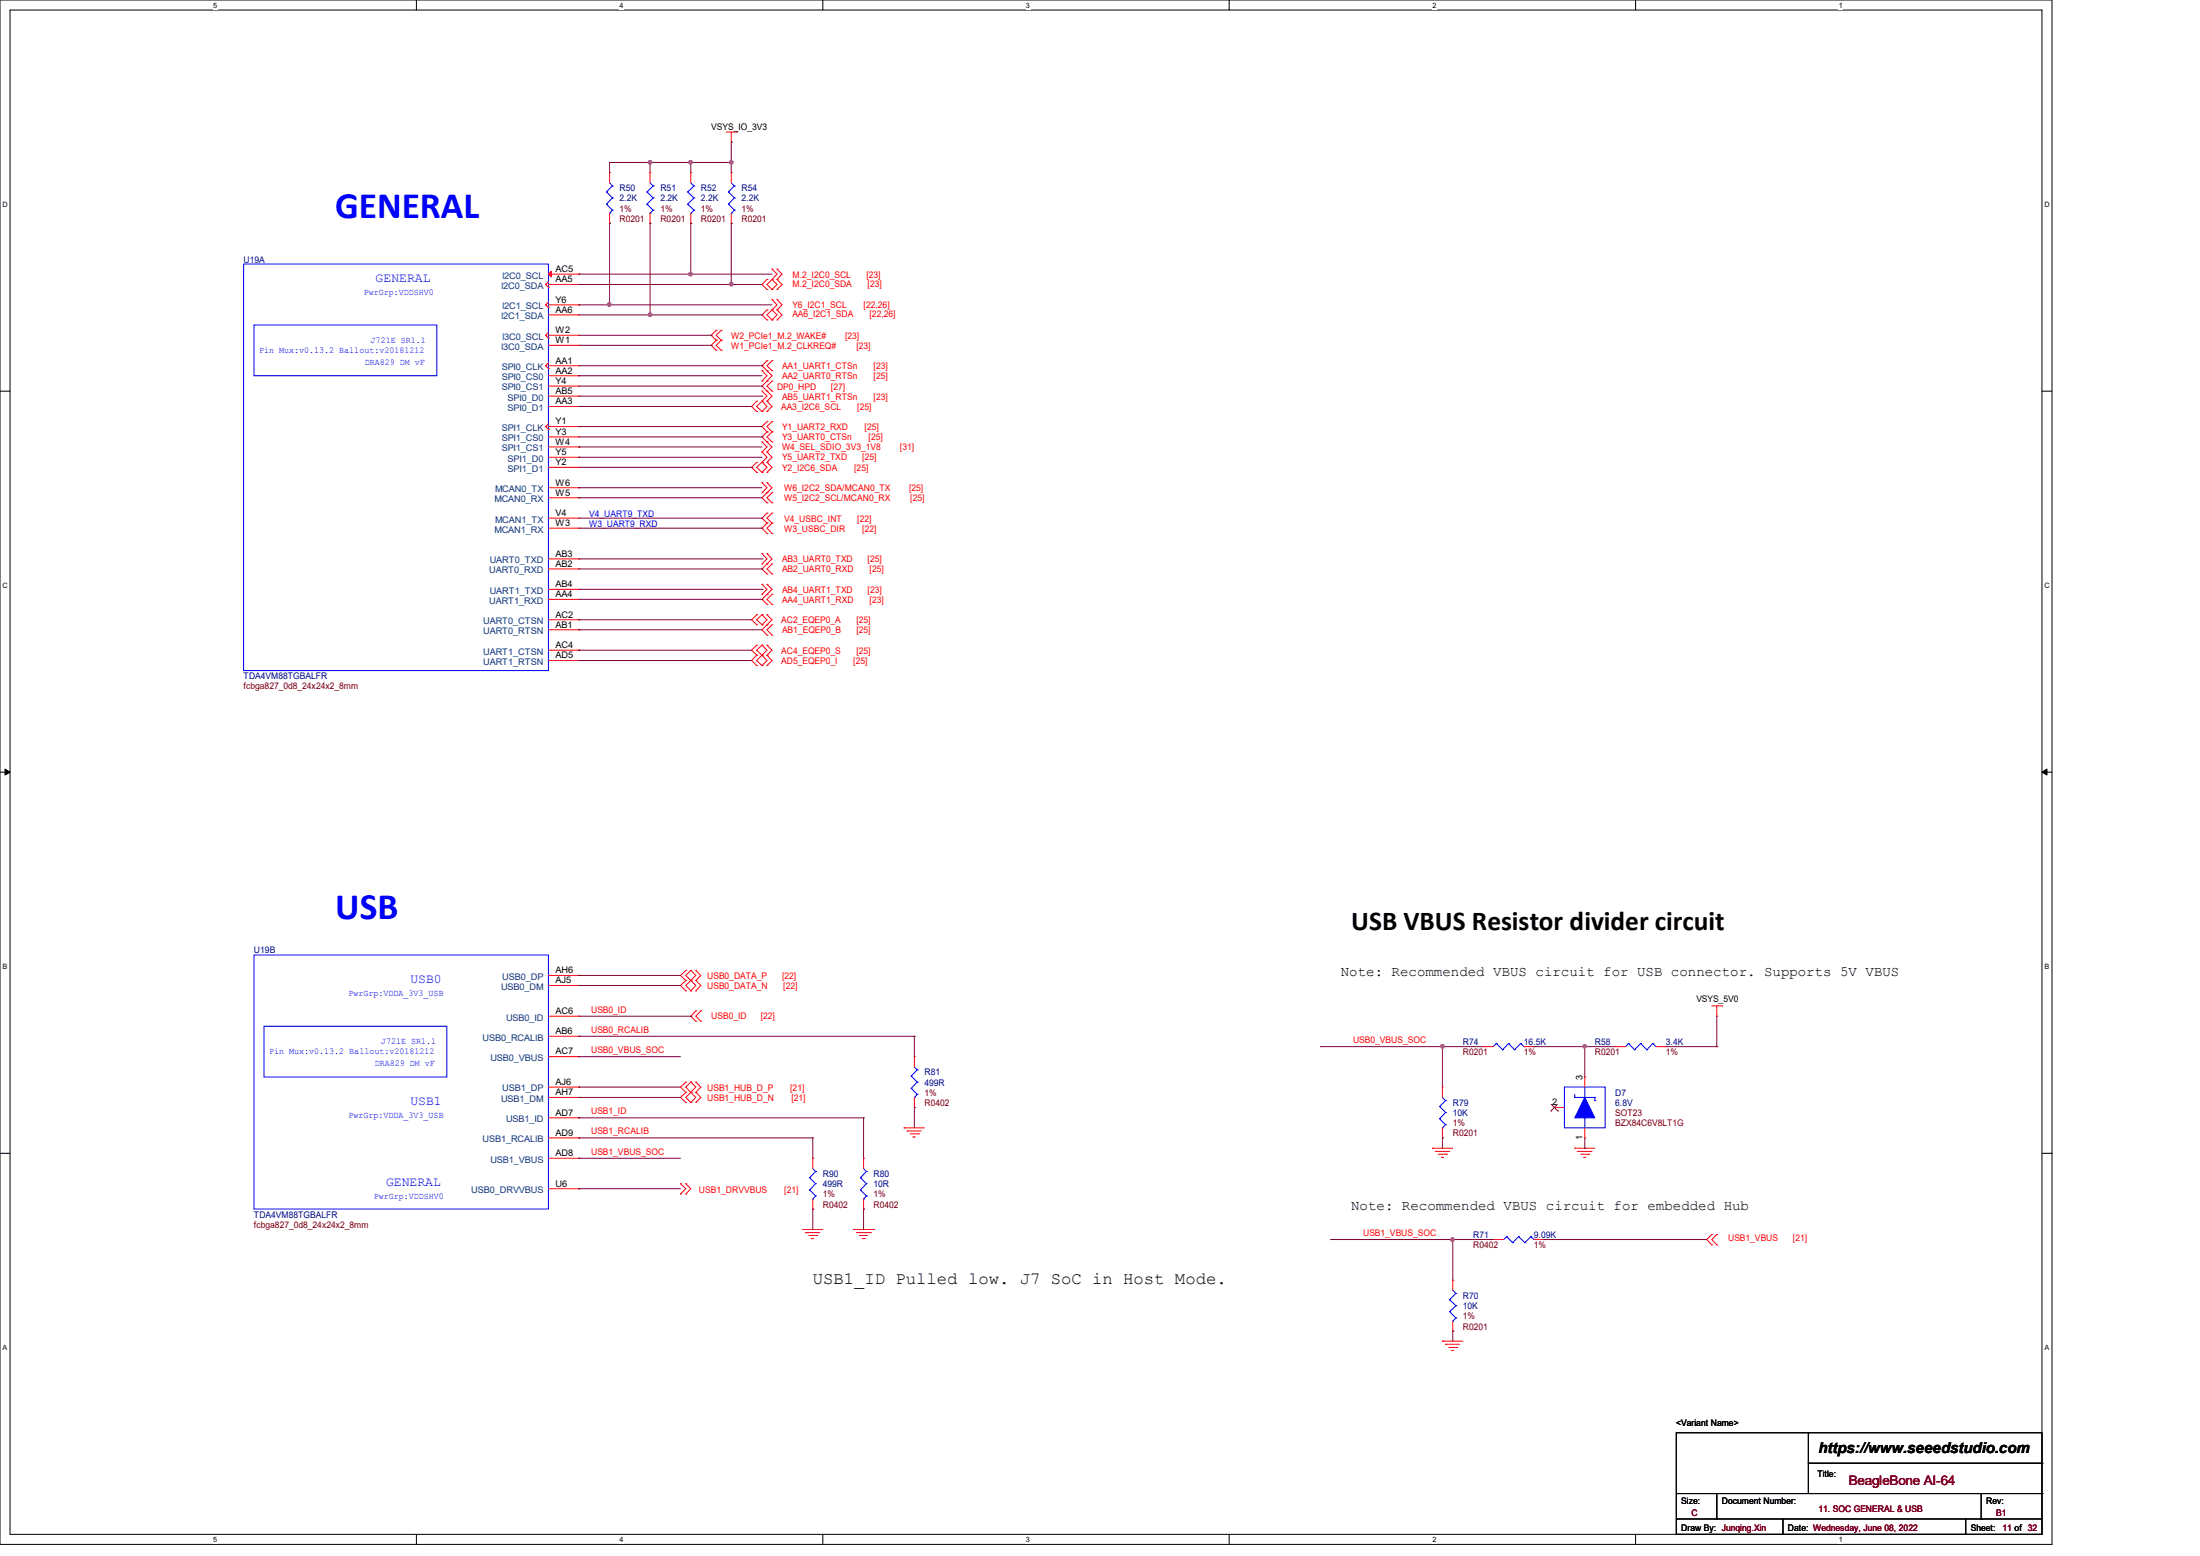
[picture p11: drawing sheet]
<svg xmlns="http://www.w3.org/2000/svg" width="297mm" height="210mm" viewBox="0 0 297 210" stroke-linecap="round" stroke-linejoin="round" font-family="sans-serif">
<path d="M0 0h277v208.4h-277zM1.4 1.4h274.3v205.7h-274.3z" fill="none" stroke="#000" stroke-width=".14"/>
<g fill="#fff">
<path d="M28.8 .1h.5v1.1h-.5z"/>
<path d="M28.8 207.2h.5v1.1h-.5z"/>
</g>
<path d="M56.2 0v1.4M56.2 207.1v1.3" fill="none" stroke="#000" stroke-width=".14"/>
<g fill="#fff">
<path d="M83.7 .1h.5v1.1h-.5z"/>
<path d="M83.7 207.2h.5v1.1h-.5z"/>
</g>
<path d="M111.1 0v1.4M111.1 207.1v1.3" fill="none" stroke="#000" stroke-width=".14"/>
<g fill="#fff">
<path d="M138.5 .1h.6v1.1h-.6z"/>
<path d="M138.5 207.2h.6v1.1h-.6z"/>
</g>
<path d="M165.9 0v1.4M165.9 207.1v1.3" fill="none" stroke="#000" stroke-width=".14"/>
<g fill="#fff">
<path d="M193.4 .1h.5v1.1h-.5z"/>
<path d="M193.4 207.2h.5v1.1h-.5z"/>
</g>
<path d="M220.8 0v1.4M220.8 207.1v1.3" fill="none" stroke="#000" stroke-width=".14"/>
<g fill="#fff">
<path d="M248.2 .1h.6v1.1h-.6z"/>
<path d="M248.2 207.2h.6v1.1h-.6z"/>
<path d="M.3 27.1h.8v1.1h-.8z"/>
<path d="M276 27.1h.7v1.1h-.7z"/>
<path d="M.3 78.5h.8v1.1h-.8z"/>
<path d="M276 78.5h.7v1.1h-.7z"/>
</g>
<path d="M0 52.8h1.4M275.7 52.8h1.3" fill="none" stroke="#000" stroke-width=".14"/>
<g fill="#fff">
<path d="M.3 129.9h.7v1.1h-.7z"/>
<path d="M276 129.9h.6v1.1h-.6z"/>
</g>
<path d="M0 104.2h1.4M275.7 104.2h1.3" fill="none" stroke="#000" stroke-width=".14"/>
<path d="M.7 103.8l.7 .4-.7 .4zM275.7 104.2l.7-.4v.8z" fill="#000" stroke="#000" stroke-width=".14"/>
<g fill="#fff">
<path d="M.3 181.4h.7v1.1h-.7z"/>
<path d="M276 181.4h.6v1.1h-.6z"/>
</g>
<g fill="none" stroke="#000" stroke-width=".14">
<path d="M0 155.7h1.4M275.7 155.7h1.3M226.3 193.4h49.4v13.7h-49.4zM244.1 193.4h.1M244.1 193.4v8.2M244.1 197.5h31.6M275.7 197.5h.1M226.3 205h.1M226.3 205h49.4M226.3 201.6h49.4M231.8 205h.1M231.8 201.6v3.4"/>
<path d="M240.7 207.1h.1M240.7 205v2.1M265.4 207.1h.1M265.4 205v2.1M267.5 205h.1M267.5 201.6v3.4M275.7 201.6h.1"/>
</g>
<g fill="none" stroke="#f00" stroke-width=".14">
<path d="M98 17.8h1.4M98.7 19.2h.1M98.7 17.8v1.4M99.4 17.8h.1M73.7 38.4h.1M73.7 38.4l.3 .4M74 38.8h.1M74 37h4.1M74 38l-.3 .4M74 38.4h4.1M78.1 37h.1M78.1 38.4h.1"/>
<path d="M82.3 23.3h.1M82.3 30.1h.1M82.3 23.3v1.4M82.3 28.8v1.3M87.8 23.3h.1M87.8 30.1h.1M87.8 23.3v1.4M87.8 28.8v1.3M93.3 23.3h.1M93.3 30.1h.1M93.3 23.3v1.4M93.3 28.8v1.3"/>
<path d="M98.7 23.3h.1M98.7 30.1h.1M98.7 23.3v1.4M98.7 28.8v1.3M103.5 37.7h.1M103.5 39.1h.1M103.5 37.7l-.6 .7 .6 .7M104.2 39.1h.1M104.2 37.7h.1M104.2 36.3h.1M104.2 37.7l-.7 .7 .7 .7M104.2 37.7l.7 .7-.7 .7"/>
<path d="M104.2 36.3l.7 .7-.7 .7M104.9 37.7h.1M104.9 39.1h.1M104.9 36.3h.1M104.9 37.7l.7 .7-.7 .7M104.9 36.3l.7 .7-.7 .7M73.7 41.1h.1M73.7 45.3h.1M73.7 49.4h.1M73.7 57.6h.1M73.7 41.1l.3 .4M73.7 45.3l.3 .3"/>
<path d="M73.7 49.4l.3 .3M73.7 57.6l.3 .4M74 41.5h.1M74 45.6h.1M74 49.7h.1M74 58h.1M74 40.8l-.3 .3M74 41.1h4.1M74 42.5h4.1M74 44.9l-.3 .4M74 45.3h4.1M74 46.6h4.1"/>
<path d="M74 49l-.3 .4M74 49.4h4.1M74 50.7h4.1M74 52.1h4.1M74 53.5h4.1M74 54.9h4.1M74 57.2l-.3 .4M74 57.6h4.1M74 59h4.1M78.1 41.1h.1M78.1 42.5h.1M78.1 45.3h.1"/>
<path d="M78.1 46.6h.1M78.1 49.4h.1M78.1 50.7h.1M78.1 52.1h.1M78.1 53.5h.1M78.1 54.9h.1M78.1 57.6h.1M78.1 59h.1M96.7 45.9h.1M96.7 47.3h.1M96.7 44.6h.1M96.7 44.6l-.7 .7 .7 .6"/>
<path d="M96.7 45.9l-.7 .7 .7 .7M97.4 47.3h.1M97.4 45.9h.1M97.4 44.6h.1M97.4 44.6l-.7 .7 .7 .6M97.4 45.9l-.7 .7 .7 .7M102.2 54.1h.1M102.2 55.5h.1M102.2 54.1l-.7 .8 .7 .6M102.9 55.5h.1M102.9 54.1h.1M102.9 50h.1"/>
<path d="M102.9 51.4h.1M102.9 52.8h.1M102.9 59.6h.1M102.9 52.8l.6 .7-1.3 1.4 .7 .6M102.9 54.1l.6 .8-.6 .6M102.9 50l.6 .7-.6 .7M102.9 59.6l.6 .7-.6 .7M103.5 51.4h.1M103.5 52.8h.1M103.5 54.1h.1M103.5 55.5h.1M103.5 50h.1"/>
<path d="M103.5 56.9h.1M103.5 58.3h.1M103.5 41.8h.1M103.5 43.2h.1M103.5 59.6h.1M103.5 48.7h.1M103.5 51.4l-.6 .7 1.3 1.4-.7 .6M103.5 54.1l.7 .8-.7 .6M103.5 48.7l-.6 .7 1.3 1.3-.7 .7M103.5 56.9l-.6 .7 .6 .7M103.5 41.8l-.6 .7 .6 .7M103.5 58.3l-.6 .7 1.3 1.3-.7 .7"/>
<path d="M104.2 52.8h.1M104.2 51.4h.1M104.2 58.3h.1M104.2 56.9h.1M104.2 41.8h.1M104.2 40.4h.1M104.2 43.2h.1M104.2 59.6h.1M104.2 50h.1M104.2 48.7h.1M104.2 51.4l-.7 .7 .7 .7M104.2 56.9l-.7 .7 .7 .7"/>
<path d="M104.2 40.4l.7 .7-1.4 1.4 .7 .7M104.2 41.8l.7 .7-.7 .7M104.2 58.3l-.7 .7 .7 .6M104.2 48.7l-.7 .7 .7 .6M104.9 41.8h.1M104.9 40.4h.1M104.9 43.2h.1M104.9 40.4l.7 .7-.7 .7M104.9 41.8l.7 .7-.7 .7M74 60.3h4.1M74 61.7h4.1M74 63.1h4.1"/>
<path d="M74 65.8h4.1M74 67.2h4.1M74 69.9h4.1M74 71.3h4.1M74 75.4h4.1M74 76.8h4.1M74 79.5h4.1M78.1 60.3h.1M78.1 61.7h.1M78.1 63.1h.1M78.1 65.8h.1M78.1 67.2h.1"/>
<path d="M78.1 69.9h.1M78.1 71.3h.1M78.1 75.4h.1M78.1 76.8h.1M78.1 79.5h.1M102.2 62.4h.1M102.2 63.8h.1M102.2 62.4l-.7 .7 .7 .7M102.9 66.5h.1M102.9 65.2h.1M102.9 61h.1M102.9 62.4h.1"/>
<path d="M102.9 74.7h.1M102.9 76.1h.1M102.9 78.9h.1M102.9 63.8h.1M102.9 65.2l.6 .6-.6 .7M102.9 61l.6 .7-.6 .7M102.9 74.7l.6 .7-.6 .7M102.9 78.9l.6 .6-.6 .7M102.9 62.4l-.7 .7 .7 .7M102.9 62.4l.6 .7-.6 .7M103.5 66.5h.1M103.5 65.2h.1"/>
<path d="M103.5 67.9h.1M103.5 61h.1M103.5 62.4h.1M103.5 74.7h.1M103.5 76.1h.1M103.5 78.9h.1M103.5 63.8h.1M103.5 77.5h.1M103.5 70.6h.1M103.5 72h.1M103.5 69.3h.1M103.5 65.2l.7 .6-1.3 1.4 .6 .7"/>
<path d="M103.5 61l.7 .7-.7 .7M103.5 74.7l.7 .7-1.3 1.4 .6 .7M103.5 78.9l.7 .6-1.3 1.4 .6 .7M103.5 62.4l.7 .7-.7 .7M103.5 70.6l-.6 .7 .6 .7M103.5 69.3l-.6 .6 .6 .7M104.2 67.9h.1M104.2 66.5h.1M104.2 77.5h.1M104.2 76.1h.1M104.2 72h.1M104.2 70.6h.1"/>
<path d="M104.2 69.3h.1M104.2 66.5l-.7 .7 .7 .7M104.2 76.1l-.7 .7 .7 .7M104.2 70.6l-.7 .7 .7 .7M104.2 69.3l-.7 .6 .7 .7M74 80.9h4.1M74 83.7h4.1M74 85h4.1M74 87.8h4.1M74 89.2h4.1M78.1 80.9h.1M78.1 83.7h.1"/>
<path d="M78.1 85h.1M78.1 87.8h.1M78.1 89.2h.1M102.2 87.1h.1M102.2 88.4h.1M102.2 89.8h.1M102.2 83h.1M102.2 84.3h.1M102.2 87.1l-.7 .7 .7 .6M102.2 88.4l-.7 .8 .7 .6M102.2 83l-.7 .7 .7 .6M102.9 88.4h.1"/>
<path d="M102.9 87.1h.1M102.9 89.8h.1M102.9 84.3h.1M102.9 83h.1M102.9 80.2h.1M102.9 87.1l-.7 .7 .7 .6M102.9 87.1l.6 .7-1.3 1.4 .7 .6M102.9 88.4l.6 .8-.6 .6M102.9 83l-.7 .7 .7 .6M102.9 83l.6 .7-.6 .6M103.5 87.1h.1M103.5 88.4h.1"/>
<path d="M103.5 84.3h.1M103.5 85.7h.1M103.5 89.8h.1M103.5 83h.1M103.5 80.2h.1M103.5 81.6h.1M103.5 87.1l.7 .7-.7 .6M103.5 83l.7 .7-1.3 1.3 .6 .7M103.5 88.4l.7 .8-.7 .6M104.2 85.7h.1M104.2 84.3h.1M104.2 81.6h.1"/>
<path d="M104.2 80.2h.1M104.2 84.3l-.7 .7 .7 .7M104.2 80.2l-.7 .7 .7 .7M74 131.7h4.1M74 133h4.1M74 137.2h4.1M74 139.9h4.1M78.1 131.7h.1M78.1 133h.1M78.1 137.2h.1M78.1 139.9h.1M92.6 132.3h.1"/>
<path d="M92.6 133.7h.1M92.6 131h.1M92.6 132.3l-.7 .7 .7 .7M92.6 131l-.7 .7 .7 .6M93.3 133.7h.1M93.3 132.3h.1M93.3 131h.1M93.3 131l.6 .7-1.3 1.3 .7 .7M93.3 131l-.7 .7 1.3 1.3-.6 .7M93.9 132.3h.1M93.9 133.7h.1M93.9 131h.1"/>
<path d="M93.9 136.4h.1M93.9 137.8h.1M93.9 132.3l.7 .7-.7 .7M93.9 131l.7 .7-.7 .6M93.9 136.4l-.6 .8 .6 .6M94.6 137.8h.1M94.6 136.4h.1M94.6 136.4l-.7 .8 .7 .6M231.1 135.8h1.4M231.8 137.2h.1M231.8 135.8v1.4M232.5 135.8h.1"/>
<path d="M74 142.6h4.1M74 146.7h4.1M74 148.1h4.1M74 150.9h4.1M74 153.6h4.1M74 156.3h4.1M78.1 142.6h.1M78.1 146.7h.1M78.1 148.1h.1M78.1 150.9h.1M78.1 153.6h.1M78.1 156.3h.1"/>
<path d="M91.9 159.8h.1M91.9 159.8l.7 .6-.7 .8M92.6 146.1h.1M92.6 147.4h.1M92.6 148.8h.1M92.6 159.8h.1M92.6 146.1l-.7 .6 .7 .7M92.6 147.4l-.7 .7 .7 .7M92.6 159.8l.7 .6-.7 .8M93.3 147.4h.1M93.3 146.1h.1M93.3 148.8h.1"/>
<path d="M93.3 146.1l-.7 .6 .7 .7M93.3 146.1l.6 .6-.6 .7M93.3 147.4l-.7 .7 .7 .7M93.3 147.4l.6 .7-.6 .7M93.9 146.1h.1M93.9 147.4h.1M93.9 148.8h.1M93.9 146.1l.7 .6-.7 .7M93.9 147.4l.7 .7-.7 .7M109.7 156.3h.1M109.7 156.3v1.4M116.6 156.3h.1"/>
<path d="M116.6 156.3v1.4M122 152.2h.1M122 152.2h2.8M122.5 152.7h.1M122.5 152.7h1.9M122.9 153h1.1M123.3 153.5h.1M123.3 153.5h.3M123.4 142.6h.1M123.4 149.5h.1M123.4 142.6v1.4M123.4 148.1v1.4"/>
<path d="M124 153h.1M193.4 155h.1M193.4 155h2.7M193.8 155.4h.1M193.8 155.4h1.9M194.2 155.8h1.1M194.6 156.2h.1M194.6 156.2h.3M194.7 146.7h.1M194.7 153.6h.1M194.7 146.7v1.4M194.7 152.2v1.4"/>
<path d="M195.3 155.8h.1M200.2 141.3h.1M200.2 141.3h1.4M205.7 141.3h1.4M207.1 141.3h.1M209.8 149.5h.1M209.8 149.5h1.4M212.6 155h.1M212.6 155h2.7M213 155.4h.1M213 155.4h1.9M213.4 155.8h1.1"/>
<path d="M213.8 156.2h.1M213.8 156.2h.3M214 145.4h.1M214 153.6h.1M214 145.4v1.3M214 152.2v1.4M214.5 155.8h.1M218.1 141.3h.1M218.1 141.3h1.4M223.6 141.3h1.3M224.9 141.3h.1M74 160.4h4.1"/>
<path d="M78.1 160.4h.1M91.9 161.2h.1M92.6 161.2h.1M108.3 165.9h.1M108.3 165.9h2.8M108.8 166.4h.1M108.8 166.4h1.9M109.2 166.8h1.1M109.6 167.2h.1M109.6 167.2h.3M109.7 163.2h.1M109.7 161.8v1.4"/>
<path d="M110.3 166.8h.1M115.2 165.9h2.7M115.6 166.4h1.9M116 166.8h.1M116 166.8h1.1M116.4 167.2h.3M116.6 163.2h.1M116.6 161.8v1.4M116.7 167.2h.1M117.5 166.4h.1M117.9 165.9h.1M196.1 172.8h.1"/>
<path d="M196.1 179.7h.1M196.1 172.8v1.4M196.1 178.3v1.4M201.6 167.3h.1M201.6 167.3h1.4M207.1 167.3h1.3M208.4 167.3h.1M231.1 168h.1M231.1 166.6h.1M231.1 166.6l-.7 .7 .7 .7M231.8 166.6h.1M231.8 168h.1"/>
<path d="M231.8 166.6l-.7 .7 .7 .7M194.7 181h.1M194.7 181h2.8M195.2 181.4h.1M195.2 181.4h1.9M195.6 181.9h1.1M196 182.3h.1M196 182.3h.3M196.7 181.9h.1"/>
</g>
<g fill="none" stroke="#00f" stroke-width=".14">
<path d="M32.9 35.6h41.1v54.9h-41.1zM81.9 25.9h.1M81.9 27.6h.1M81.9 25.9l.8 .8M81.9 27.6l.8 .8M82.3 28.8h.1M82.3 24.7l.4 .4M82.7 25.1h.1M82.7 26.7h.1M82.7 28.4h.1M82.7 25.1l-.8 .8M82.7 26.7l-.8 .9"/>
<path d="M82.7 28.4l-.4 .4M87.3 25.9h.1M87.3 27.6h.1M87.3 25.9l.9 .8M87.3 27.6l.9 .8M87.8 28.8h.1M87.8 24.7l.4 .4M88.2 25.1h.1M88.2 26.7h.1M88.2 28.4h.1M88.2 25.1l-.9 .8M88.2 26.7l-.9 .9"/>
<path d="M88.2 28.4l-.4 .4M92.8 25.9h.1M92.8 27.6h.1M92.8 25.9l.9 .8M92.8 27.6l.9 .8M93.3 28.8h.1M93.3 24.7l.4 .4M93.7 25.1h.1M93.7 26.7h.1M93.7 28.4h.1M93.7 25.1l-.9 .8M93.7 26.7l-.9 .9"/>
<path d="M93.7 28.4l-.4 .4M98.3 25.9h.1M98.3 27.6h.1M98.3 25.9l.8 .8M98.3 27.6l.8 .8M98.7 28.8h.1M98.7 24.7l.4 .4M99.1 25.1h.1M99.1 26.7h.1M99.1 28.4h.1M99.1 25.1l-.8 .8M99.1 26.7l-.8 .9"/>
<path d="M99.1 28.4l-.4 .4M34.3 43.9h24.7v6.8h-24.7zM34.3 128.9h39.7v34.3h-39.7zM35.6 138.5h24.7v6.9h-24.7zM109.3 159h.1M109.3 159l.8 .8M109.7 157.7l.4 .4M110.1 158.1h.1M110.1 159.8h.1M110.1 158.1l-.8 .9M110.1 159.8l-.8 .8M116.2 159h.1"/>
<path d="M116.2 159l.8 .8M116.6 157.7l.4 .4M117 158.1h.1M117 159.8h.1M117 158.1l-.8 .9M117 159.8l-.8 .8M123 145.2h.1M123 146.9h.1M123 145.2l.8 .9M123 146.9l.8 .8M123.4 148.1h.1M123.4 144l.4 .4"/>
<path d="M123.8 144.4h.1M123.8 146.1h.1M123.8 147.7h.1M123.8 144.4l-.8 .8M123.8 146.1l-.8 .8M123.8 147.7l-.4 .4M194.4 149.4h.1M194.4 151h.1M194.4 149.4l.8 .8M194.4 151l.8 .8M194.7 152.2h.1M194.7 148.1l.5 .4"/>
<path d="M195.2 148.5h.1M195.2 150.2h.1M195.2 151.8h.1M195.2 148.5l-.8 .9M195.2 150.2l-.8 .8M195.2 151.8l-.5 .4M202 140.8h.1M202 140.8l-.4 .5M202 140.8l.9 .9M202.9 141.7h.1M203.7 140.8h.1M203.7 140.8l-.8 .9"/>
<path d="M203.7 140.8l.8 .9M204.5 141.7h.1M205.3 140.8h.1M205.3 140.8l-.8 .9M205.3 140.8l.4 .5M205.7 141.3h.1M211.2 146.7h5.5v5.5h-5.5zM212.6 148.1h.1M212.6 148.1h2.7M212.6 147.7v.4M214 148.1h.1M214 150.9h.1"/>
<path d="M214 146.7v1.4M214 150.9v1.3M215.3 148.1h.1M215.3 148.5h.1M215.3 148.1v.4M219.8 140.8h.1M219.8 140.8l-.3 .5M219.8 140.8l.9 .9M220.7 141.7h.1M221.5 140.8h.1M221.5 140.8l-.8 .9M221.5 140.8l.8 .9"/>
<path d="M222.3 141.7h.1M223.1 140.8h.1M223.1 140.8l-.8 .9M223.1 140.8l.5 .5M223.6 141.3h.1M109.3 160.6h.1M109.3 160.6l.8 .8M109.7 161.8h.1M110.1 161.4h.1M110.1 161.4l-.4 .4M116.2 160.6h.1M116.2 160.6l.8 .8"/>
<path d="M116.6 161.8h.1M117 161.4h.1M117 161.4l-.4 .4M195.7 175.4h.1M195.7 177h.1M195.7 175.4l.9 .8M195.7 177l.9 .9M196.1 178.3h.1M196.1 174.2l.5 .4M196.6 174.6h.1M196.6 176.2h.1M196.6 177.9h.1"/>
<path d="M196.6 174.6l-.9 .8M196.6 176.2l-.9 .8M196.6 177.9l-.5 .4M203.4 166.9h.1M203.4 166.9l-.4 .4M203.4 166.9l.8 .8M204.2 167.7h.1M205 166.9h.1M205 166.9l-.8 .8M205 166.9l.9 .8M205.9 167.7h.1M206.7 166.9h.1"/>
<path d="M206.7 166.9l-.8 .8M206.7 166.9l.4 .4M207.1 167.3h.1"/>
</g>
<path d="M214 148.1l1.3 2.8h-2.7z" fill-rule="evenodd" fill="#00f" stroke="#00f" stroke-width=".14"/>
<path d="M209.4 149.9h.1M209.4 149.1l.9 .8M210.3 149.1l-.9 .8M210.3 149.9h.1" fill="none" stroke="#7f3f00" stroke-width=".14"/>
<path d="M74.4 36.6v.8l-.4-.4z" fill="#f00" stroke="#f00" stroke-width=".14"/>
<g fill="none" stroke="#7f003f" stroke-width=".14">
<path d="M98.7 19.2h.1M98.7 19.2v4.1M78.1 38.4h.1M78.1 37h.1M78.1 38.4h24.8M78.1 37h26.1M82.3 30.1h.1M82.3 21.9h.1M82.3 21.9h16.4M82.3 21.9v1.4M82.3 30.1v11M87.8 30.1h.1"/>
<path d="M87.8 21.9h.1M87.8 21.9v1.4M87.8 30.1v12.4M93.3 30.1h.1M93.3 21.9h.1M93.3 37h.1M93.3 21.9v1.4M93.3 30.1v6.9M98.7 30.1h.1M98.7 21.9h.1M98.7 38.4h.1M98.7 30.1v8.3"/>
<path d="M78.1 41.1h.1M78.1 54.9h.1M78.1 57.6h.1M78.1 50.7h.1M78.1 41.1h26.1M78.1 42.5h24.8M78.1 49.4h24.8M78.1 53.5h24.8M78.1 54.9h23.4M78.1 57.6h24.8M78.1 52.1h24.8M78.1 46.6h17.9"/>
<path d="M78.1 50.7h24.8M78.1 59h24.8M78.1 45.3h17.9M82.3 41.1h.1M87.8 42.5h.1M96 46.6h.1M96 45.3h.1M102.9 49.4h.1M102.9 53.5h.1M102.9 52.1h.1M102.9 42.5h.1M102.9 59h.1"/>
<path d="M78.1 67.2h.1M78.1 65.8h.1M78.1 60.3h.1M78.1 61.7h.1M78.1 67.2h24.8M78.1 65.8h24.8M78.1 60.3h24.8M78.1 61.7h24.8M78.1 75.4h24.8M78.1 76.8h24.8M78.1 79.5h24.8M78.1 63.1h23.4"/>
<path d="M78.1 71.3h24.8M78.1 69.9h24.8M101.5 63.1h.1M102.9 75.4h.1M102.9 76.8h.1M102.9 79.5h.1M102.9 71.3h.1M102.9 69.9h.1M78.1 85h.1M78.1 83.7h.1M78.1 87.8h.1M78.1 89.2h.1"/>
<path d="M78.1 85h24.8M78.1 83.7h23.4M78.1 87.8h23.4M78.1 89.2h23.4M78.1 80.9h24.8M102.9 80.9h.1M78.1 139.9h.1M78.1 133h.1M78.1 131.7h.1M78.1 139.9h45.3M78.1 133h13.8M78.1 131.7h13.8"/>
<path d="M78.1 137.2h15.2M93.3 137.2h.1M123.4 139.9h.1M123.4 139.9v2.7M231.8 137.2v4.1M78.1 142.6h.1M78.1 156.3h.1M78.1 148.1h.1M78.1 146.7h.1M78.1 153.6h.1M78.1 150.9h.1M78.1 142.6h13.8"/>
<path d="M78.1 156.3h13.8M78.1 148.1h13.8M78.1 146.7h13.8M78.1 153.6h31.6M78.1 150.9h38.5M109.7 153.6h.1M109.7 153.6v2.7M116.6 150.9h.1M116.6 150.9v5.4M123.4 149.5h.1M123.4 149.5v2.7M178.3 141.3h.1"/>
<path d="M178.3 141.3h21.9M194.7 141.3h.1M194.7 153.6h.1M194.7 141.3v5.4M194.7 153.6v1.4M207.1 141.3h.1M207.1 141.3h11M214 141.3h.1M214 155h.1M214 141.3v4.1M214 153.6v1.4M224.9 141.3h6.9"/>
<path d="M231.8 141.3h.1M78.1 160.4h.1M78.1 160.4h13.8M109.7 163.2h.1M109.7 163.2v2.7M116.6 163.2h.1M116.6 163.2v2.7M179.7 167.3h.1M179.7 167.3h21.9M196.1 179.7h.1M196.1 167.3h.1M196.1 167.3v5.5"/>
<path d="M196.1 179.7v1.3M208.4 167.3h.1M208.4 167.3h22"/>
</g>
<g fill="#f0f" stroke="#f0f" stroke-width=".14">
<circle cx="98.7" cy="38.4" r=".25"/>
<circle cx="93.2" cy="37" r=".25"/>
<circle cx="98.7" cy="21.9" r=".25"/>
<circle cx="213.9" cy="141.2" r=".24"/>
<circle cx="194.7" cy="141.2" r=".25"/>
<circle cx="196.1" cy="167.3" r=".25"/>
<circle cx="93.2" cy="21.9" r=".25"/>
<circle cx="87.8" cy="21.9" r=".25"/>
<circle cx="82.3" cy="41.1" r=".25"/>
<circle cx="87.8" cy="42.5" r=".25"/>
</g>
<g font-size="5" fill="#00f">
<text x="45.3" y="29.5">GENERAL</text>
<text x="45.3" y="124.1">USB</text>
</g>
<text font-size="3.7" x="182.4" y="125.6">USB VBUS Resistor divider circuit</text>
<text font-size="2.3" x="109.7" y="173.4">USB1_ID Pulled low. J7 SoC in Host Mode.</text>
<text font-size="2" x="245.5" y="196.1">https://www.seeedstudio.com</text>
<g font-size="1.9">
<text x="181" y="131.8">Note: Recommended VBUS circuit for USB connector. Supports 5V VBUS</text>
<text x="182.4" y="163.3">Note: Recommended VBUS circuit for embedded Hub</text>
</g>
<g font-size="1.8" fill="#00f">
<text x="50.7" y="38">GENERAL</text>
<text x="55.4" y="132.6">USB0</text>
<text x="55.4" y="149.1">USB1</text>
<text x="52.1" y="160.1">GENERAL</text>
</g>
<text font-size="1.8" fill="#7f0000" x="249.6" y="200.5">BeagleBone AI-64</text>
<g font-size="1.2">
<text x="96" y="17.6">VSYS_IO_3V3</text>
<text x="75" y="36.7">AC5</text>
<text x="75" y="38.1">AA5</text>
<text x="75" y="40.9">Y6</text>
<text x="75" y="42.2">AA6</text>
<text x="75" y="45">W2</text>
<text x="75" y="46.3">W1</text>
<text x="75" y="49.1">AA1</text>
<text x="75" y="50.4">AA2</text>
<text x="75" y="51.8">Y4</text>
<text x="75" y="53.2">AB5</text>
<text x="75" y="54.6">AA3</text>
<text x="75" y="57.3">Y1</text>
<text x="75" y="58.7">Y3</text>
<text x="75" y="60">W4</text>
<text x="75" y="61.4">Y5</text>
<text x="75" y="62.8">Y2</text>
<text x="75" y="65.5">W6</text>
<text x="75" y="66.9">W5</text>
<text x="75" y="69.6">V4</text>
<text x="75" y="71">W3</text>
<text x="75" y="75.1">AB3</text>
<text x="75" y="76.5">AB2</text>
<text x="75" y="79.2">AB4</text>
<text x="75" y="80.6">AA4</text>
<text x="75" y="83.4">AC2</text>
<text x="75" y="84.7">AB1</text>
<text x="75" y="87.5">AC4</text>
<text x="75" y="88.9">AD5</text>
<text x="75" y="131.4">AH6</text>
<text x="75" y="132.7">AJ5</text>
<text x="75" y="136.9">AC6</text>
<text x="229" y="135.3">VSYS_5V0</text>
<text x="75" y="139.6">AB6</text>
<text x="75" y="142.3">AC7</text>
<text x="75" y="146.4">AJ6</text>
<text x="75" y="147.8">AH7</text>
<text x="209.5" y="149.2">2</text>
<text x="213.7" y="145.7" transform="rotate(-90 213.7 145.7)">3</text>
<text x="75" y="150.6">AD7</text>
<text x="75" y="153.3">AD9</text>
<text x="213.7" y="153.9" transform="rotate(-90 213.7 153.9)">1</text>
<text x="75" y="160.1">U6</text>
<text x="75" y="156">AD8</text>
<text x="226.3" y="192.4">&lt;Variant Name&gt;</text>
<text x="227" y="203">Size:</text>
<text x="232.5" y="203">Document Number:</text>
<text x="245.4" y="199.3">Title:</text>
<text x="268.1" y="203">Rev:</text>
<text x="227" y="206.6">Draw By: Junqing.Xin</text>
<text x="241.4" y="206.6">Date: Wednesday, June 08, 2022</text>
<text x="266.1" y="206.6">Sheet:</text>
</g>
<g font-size="1.2" fill="#00007f">
<text x="83.6" y="25.8">R50</text>
<text x="83.6" y="27.2">2.2K</text>
<text x="89.2" y="25.8">R51</text>
<text x="89.2" y="27.2">2.2K</text>
<text x="94.6" y="25.8">R52</text>
<text x="94.6" y="27.2">2.2K</text>
<text x="100.1" y="25.8">R54</text>
<text x="100.1" y="27.2">2.2K</text>
<text x="32.9" y="35.4">U19A</text>
<text x="32.9" y="91.7">TDA4VM88TGBALFR</text>
<text x="34.3" y="128.7">U19B</text>
<text x="197.5" y="141">R74</text>
<text x="205.7" y="141">16.5K</text>
<text x="215.3" y="141">R58</text>
<text x="224.9" y="141">3.4K</text>
<text x="124.8" y="145.2">R81</text>
<text x="124.8" y="146.5">499R</text>
<text x="196.1" y="149.3">R79</text>
<text x="218.1" y="147.9">D7</text>
<text x="218.1" y="149.3">6.8V</text>
<text x="196.1" y="150.6">10K</text>
<text x="111.1" y="158.9">R90</text>
<text x="111.1" y="160.2">499R</text>
<text x="117.9" y="158.9">R80</text>
<text x="117.9" y="160.2">10R</text>
<text x="34.3" y="164.3">TDA4VM88TGBALFR</text>
<text x="198.9" y="167.1">R71</text>
<text x="207.1" y="167.1">9.09K</text>
<text x="197.5" y="175.3">R70</text>
<text x="197.5" y="176.7">10K</text>
</g>
<g font-size="1.2" fill="#7f0000">
<text x="83.6" y="28.6">1%</text>
<text x="83.6" y="29.9">R0201</text>
<text x="89.2" y="28.6">1%</text>
<text x="89.2" y="29.9">R0201</text>
<text x="94.6" y="28.6">1%</text>
<text x="94.6" y="29.9">R0201</text>
<text x="100.1" y="28.6">1%</text>
<text x="100.1" y="29.9">R0201</text>
<text x="32.9" y="93">fcbga827_0d8_24x24x2_8mm</text>
<text x="197.5" y="142.4">R0201</text>
<text x="205.7" y="142.4">1%</text>
<text x="215.3" y="142.4">R0201</text>
<text x="224.9" y="142.4">1%</text>
<text x="124.8" y="147.9">1%</text>
<text x="124.8" y="149.3">R0402</text>
<text x="196.1" y="152">1%</text>
<text x="196.1" y="153.4">R0201</text>
<text x="218.1" y="150.6">SOT23</text>
<text x="218.1" y="152">BZX84C6V8LT1G</text>
<text x="111.1" y="161.6">1%</text>
<text x="117.9" y="161.6">1%</text>
<text x="34.3" y="165.7">fcbga827_0d8_24x24x2_8mm</text>
<text x="111.1" y="163">R0402</text>
<text x="117.9" y="163">R0402</text>
<text x="198.9" y="168.4">R0402</text>
<text x="207.1" y="168.4">1%</text>
<text x="197.5" y="178.1">1%</text>
<text x="197.5" y="179.4">R0201</text>
<text x="228.3" y="204.6">C</text>
<text x="245.5" y="204.1">11. SOC GENERAL &amp; USB</text>
<text x="269.5" y="204.6">B1</text>
<text x="270.3" y="206.6">11 of 32</text>
</g>
<g font-size="1.2" fill="#00f">
<text x="49.1" y="39.8">PwrGrp:VDDSHV0</text>
<text x="35" y="47.6">Pin Mux:v0.13.2 Ballout:v20181212</text>
<text x="50" y="46.3">J721E SR1.1</text>
<text x="49.2" y="49.3">DRA829 DM vF</text>
<text x="79.5" y="69.7">V4_UART9_TXD</text>
<text x="79.5" y="71.1">W3_UART9_RXD</text>
<text x="47" y="134.4">PwrGrp:VDDA_3V3_USB</text>
<text x="36.3" y="142.3">Pin Mux:v0.13.2 Ballout:v20181212</text>
<text x="50.6" y="143.9">DRA829 DM vF</text>
<text x="51.4" y="140.9">J721E SR1.1</text>
<text x="47" y="150.9">PwrGrp:VDDA_3V3_USB</text>
<text x="50.5" y="161.9">PwrGrp:VDDSHV0</text>
</g>
<g font-size="1.2" fill="#003f7f">
<text x="67.6" y="39">I2C0_SDA</text>
<text x="67.8" y="37.6">I2C0_SCL</text>
<text x="67.8" y="41.7">I2C1_SCL</text>
<text x="67.6" y="43.1">I2C1_SDA</text>
<text x="67.6" y="47.2">I3C0_SDA</text>
<text x="67.8" y="45.8">I3C0_SCL</text>
<text x="67.7" y="50">SPI0_CLK</text>
<text x="67.7" y="51.3">SPI0_CS0</text>
<text x="67.7" y="52.7">SPI0_CS1</text>
<text x="67.7" y="58.2">SPI1_CLK</text>
<text x="67.7" y="59.6">SPI1_CS0</text>
<text x="68.5" y="54.1">SPI0_D0</text>
<text x="68.5" y="55.5">SPI0_D1</text>
<text x="67.7" y="60.9">SPI1_CS1</text>
<text x="68.5" y="62.3">SPI1_D0</text>
<text x="68.5" y="63.7">SPI1_D1</text>
<text x="66.8" y="67.8">MCAN0_RX</text>
<text x="66.8" y="71.9">MCAN1_RX</text>
<text x="66.8" y="66.4">MCAN0_TX</text>
<text x="66.8" y="70.5">MCAN1_TX</text>
<text x="66" y="77.4">UART0_RXD</text>
<text x="66.1" y="76">UART0_TXD</text>
<text x="66" y="81.5">UART1_RXD</text>
<text x="66.1" y="80.1">UART1_TXD</text>
<text x="65.2" y="84.2">UART0_CTSN</text>
<text x="65.2" y="85.6">UART0_RTSN</text>
<text x="65.2" y="88.3">UART1_CTSN</text>
<text x="65.2" y="89.7">UART1_RTSN</text>
<text x="67.6" y="133.6">USB0_DM</text>
<text x="67.8" y="132.2">USB0_DP</text>
<text x="68.3" y="137.8">USB0_ID</text>
<text x="65.1" y="140.5">USB0_RCALIB</text>
<text x="66.2" y="143.2">USB0_VBUS</text>
<text x="67.6" y="148.7">USB1_DM</text>
<text x="67.8" y="147.3">USB1_DP</text>
<text x="65.1" y="154.2">USB1_RCALIB</text>
<text x="68.3" y="151.5">USB1_ID</text>
<text x="63.6" y="161">USB0_DRVVBUS</text>
<text x="66.2" y="156.9">USB1_VBUS</text>
</g>
<g font-size="1.2" fill="#f00">
<text x="107" y="38.7">M.2_I2C0_SDA</text>
<text x="107" y="37.5">M.2_I2C0_SCL</text>
<text x="107" y="41.6">Y6_I2C1_SCL</text>
<text x="116.6" y="41.6">[22,26]</text>
<text x="117" y="37.5">[23]</text>
<text x="117.1" y="38.7">[23]</text>
<text x="98.7" y="47.1">W1_PCIe1_M.2_CLKREQ#</text>
<text x="98.7" y="45.7">W2_PCIe1_M.2_WAKE#</text>
<text x="107" y="42.8">AA6_I2C1_SDA</text>
<text x="114.1" y="45.7">[23]</text>
<text x="115.6" y="47.1">[23]</text>
<text x="117.4" y="42.8">[22,26]</text>
<text x="104.9" y="52.6">DP0_HPD</text>
<text x="105.6" y="51.2">AA2_UART0_RTSn</text>
<text x="105.6" y="49.8">AA1_UART1_CTSn</text>
<text x="105.6" y="53.9">AB5_UART1_RTSn</text>
<text x="112.2" y="52.6">[27]</text>
<text x="117.9" y="51.2">[25]</text>
<text x="117.9" y="49.8">[23]</text>
<text x="117.9" y="53.9">[23]</text>
<text x="105.4" y="55.3">AA3_I2C6_SCL</text>
<text x="105.6" y="58">Y1_UART2_RXD</text>
<text x="105.6" y="59.4">Y3_UART0_CTSn</text>
<text x="115.7" y="55.3">[25]</text>
<text x="116.7" y="58">[25]</text>
<text x="117.3" y="59.4">[25]</text>
<text x="105.6" y="62.1">Y5_UART2_TXD</text>
<text x="105.6" y="63.5">Y2_I2C6_SDA</text>
<text x="105.6" y="60.8">W4_SEL_SDIO_3V3_1V8</text>
<text x="115.3" y="63.5">[25]</text>
<text x="116.4" y="62.1">[25]</text>
<text x="121.5" y="60.8">[31]</text>
<text x="105.9" y="66.3">W6_I2C2_SDA/MCAN0_TX</text>
<text x="105.9" y="67.6">W5_I2C2_SCL/MCAN0_RX</text>
<text x="105.9" y="71.8">W3_USBC_DIR</text>
<text x="105.9" y="70.4">V4_USBC_INT</text>
<text x="115.7" y="70.4">[22]</text>
<text x="116.4" y="71.8">[22]</text>
<text x="122.7" y="66.3">[25]</text>
<text x="122.9" y="67.6">[25]</text>
<text x="105.6" y="75.9">AB3_UART0_TXD</text>
<text x="105.6" y="77.3">AB2_UART0_RXD</text>
<text x="117.1" y="75.9">[25]</text>
<text x="117.4" y="77.3">[25]</text>
<text x="105.6" y="80">AB4_UART1_TXD</text>
<text x="105.6" y="81.4">AA4_UART1_RXD</text>
<text x="117.1" y="80">[23]</text>
<text x="117.4" y="81.4">[23]</text>
<text x="105.4" y="88.2">AC4_EQEP0_S</text>
<text x="105.4" y="89.6">AD5_EQEP0_I</text>
<text x="105.4" y="84.1">AC2_EQEP0_A</text>
<text x="105.6" y="85.5">AB1_EQEP0_B</text>
<text x="115.2" y="89.6">[25]</text>
<text x="115.6" y="88.2">[25]</text>
<text x="115.6" y="84.1">[25]</text>
<text x="115.6" y="85.5">[25]</text>
<text x="79.8" y="136.7">USB0_ID</text>
<text x="95.5" y="133.5">USB0_DATA_N</text>
<text x="95.5" y="132.1">USB0_DATA_P</text>
<text x="96" y="137.6">USB0_ID</text>
<text x="102.7" y="137.6">[22]</text>
<text x="105.6" y="132.1">[22]</text>
<text x="105.7" y="133.5">[22]</text>
<text x="79.8" y="142.2">USB0_VBUS_SOC</text>
<text x="79.8" y="139.4">USB0_RCALIB</text>
<text x="182.7" y="140.8">USB0_VBUS_SOC</text>
<text x="95.5" y="147.2">USB1_HUB_D_P</text>
<text x="95.5" y="148.6">USB1_HUB_D_N</text>
<text x="106.7" y="147.2">[21]</text>
<text x="106.8" y="148.6">[21]</text>
<text x="79.8" y="155.9">USB1_VBUS_SOC</text>
<text x="79.8" y="153.1">USB1_RCALIB</text>
<text x="79.8" y="150.4">USB1_ID</text>
<text x="94.4" y="161">USB1_DRVVBUS</text>
<text x="105.9" y="161">[21]</text>
<text x="184" y="166.8">USB1_VBUS_SOC</text>
<text x="233.3" y="167.5">USB1_VBUS</text>
<text x="242.1" y="167.5">[21]</text>
</g>
<g font-size="1">
<text x="28.8" y="1">5</text>
<text x="83.7" y="1">4</text>
<text x="138.5" y="1">3</text>
<text x="193.4" y="1">2</text>
<text x="248.2" y="1">1</text>
<text x=".3" y="27.9">D</text>
<text x="276" y="27.9">D</text>
<text x=".3" y="79.4">C</text>
<text x="276" y="79.4">C</text>
<text x=".3" y="130.8">B</text>
<text x="276" y="130.8">B</text>
<text x=".3" y="182.2">A</text>
<text x="276" y="182.2">A</text>
<text x="28.8" y="208.1">5</text>
<text x="83.7" y="208.1">4</text>
<text x="138.5" y="208.1">3</text>
<text x="193.4" y="208.1">2</text>
<text x="248.2" y="208.1">1</text>
</g>
</svg>
